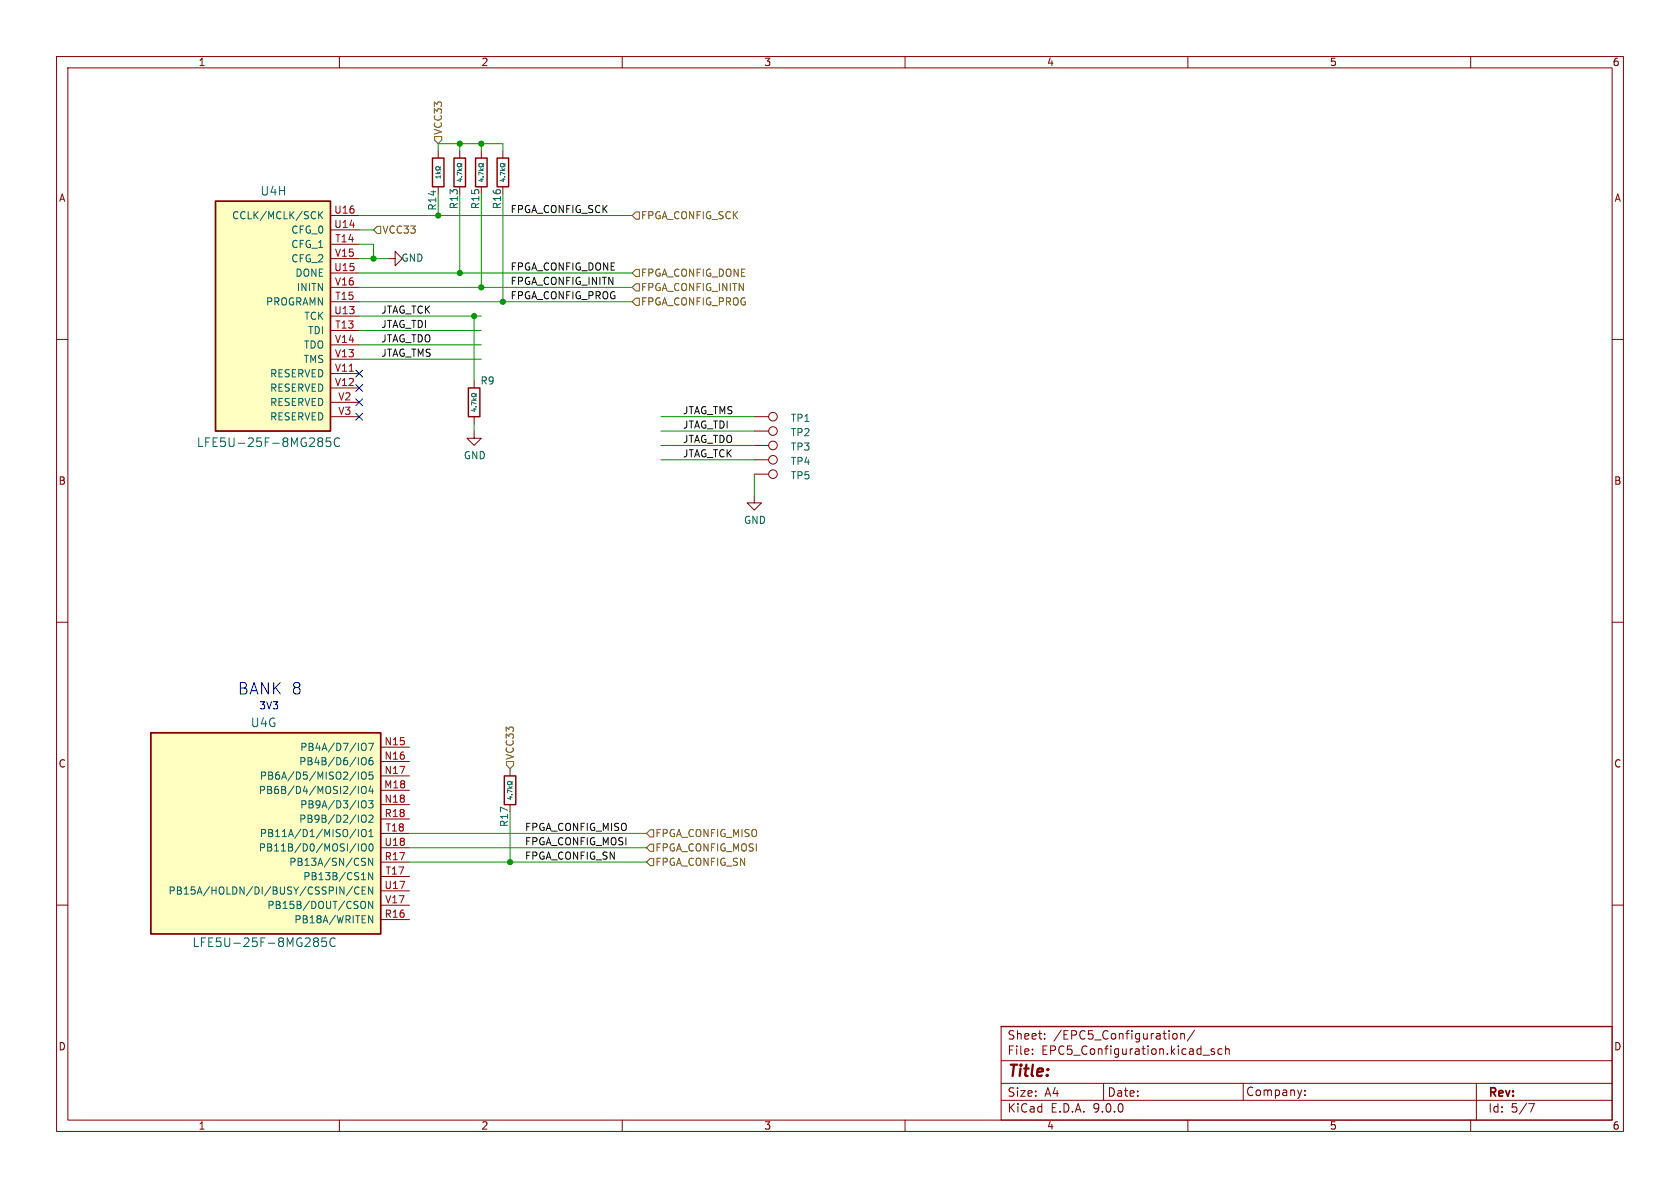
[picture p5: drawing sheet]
<svg xmlns="http://www.w3.org/2000/svg" width="297mm" height="210mm" viewBox="0 0 297 210" stroke-linecap="round" stroke-linejoin="round" font-family="sans-serif">
<g fill="none" stroke="#840000" stroke-width=".18">
<path d="M10 10h277v190h-277zM12 12h273v186h-273zM60 10v2M110 10v2M160 10v2M210 10v2M260 10v2M88.9 26.7v1.2M88.9 33v1.3M10 60h2M83.8 76.2v1.3h1.3l-1.3 1.2-1.3-1.2h1.3M133.3 76.2h2.6"/>
<path d="M133.3 78.7h2.6M285 60h2M133.3 87.6v1.3h1.3l-1.3 1.3-1.2-1.3h1.2M133.3 83.8h2.6M10 110h2M285 110h2M10 160h2M285 160h2M60 198v2M110 198v2M160 198v2M177 181.4h108v16.6h-108z"/>
<path d="M177 194.5h108M177 191.5h108M177 187.5h108M177 181.5h108M182.5 186.3v.1M182.5 185.5v.1M184.7 183.6v.1M184.7 182.8v.1M195.1 191.5v3M207.5 182.8l.3-.1 .3 .3v.4l-.3 .3-.3-.1-.2-.2v-.4zM208.7 182.8l.3-.1 .3 .1 .1 .9M208.7 182.7v1"/>
<path d="M210 198v2M211.2 182.1l-1.3 2M212.7 186.5h1.1M214.7 185.5l-.4-.1-.2 .2 .1 .2 .5 .2v.3h-.6M216 185.5l-.4-.1-.3 .3v.4l.2 .2h.5M216.7 185.5l.2-.1 .3 .1 .1 .9M216.7 184.9v1.5M219.8 191.5v3M230.7 193.5v.2M230.7 192.7v.2M260 198v2M261 191.5v6.5"/>
<path d="M270.2 195.1h1l-.6 1.5"/>
<circle cx="136.7" cy="76.2" r=".76"/>
<circle cx="136.7" cy="78.7" r=".76"/>
<circle cx="136.7" cy="83.8" r=".76"/>
</g>
<path d="M87.9 27.9h2v5.1h-2z" fill="none" stroke="#840000" stroke-width=".25"/>
<path d="M88.5 30.1h.8M88.7 31.7h.6M88.7 29.8l.3 .3M89 31.6v.5l-.6-.2M89.2 31.3h.1M89.3 28.9v.2h-.2a.34 .34 0 0 0-.5-.2 .34 .34 0 0 0-.1 .5l.4 .1 .4-.2v.2M89.3 30.8l-.8-.4v.6M89.3 29.8l-.3 .2" fill="none" stroke="#006464" stroke-width=".18"/>
<path d="M38.1 35.6h20.3v40.6h-20.3z" fill="#ffffc2"/>
<path d="M38.1 35.6h20.3v40.6h-20.3z" fill="none" stroke="#840000" stroke-width=".3"/>
<g fill="none" stroke="#840000" stroke-width=".18">
<path d="M58.4 38.1h5.1M77.5 26.7v1.2M77.5 33v1.3M81.3 26.7v1.2M81.3 33v1.3M85.1 26.7v1.2M85.1 33v1.3M58.4 40.6h5.1M58.4 43.2h5.1M58.4 45.7h5.1M58.4 48.3h5.1M58.4 50.8h5.1"/>
<path d="M58.4 53.3h5.1M58.4 55.9h5.1M58.4 58.4h5.1M68.6 45.7h1.2v-1.2l1.3 1.2-1.3 1.3v-1.3M58.4 61h5.1M58.4 63.5h5.1M58.4 66h5.1M58.4 68.6h5.1M58.4 71.1h5.1M58.4 73.7h5.1M83.8 67.3v1.3M83.8 73.7v1.2"/>
</g>
<g fill="none" stroke="#006464" stroke-width=".18">
<path d="M56.3 37.4v1.3M56.5 38l.6 .7M57.1 37.4l-.8 .7M77 30.7h.8M77.3 30.4l.3 .3M77.8 29.5v.2h-.1a.34 .34 0 0 0-.5-.2 .34 .34 0 0 0-.1 .5l.4 .1 .3-.2v.2M77.8 31.3h-.8l.3 .2M77.8 31v.5M77.8 30.4l-.3 .2M80.8 30.1h.8M81.1 31.7h.5M81.1 29.8l.3 .3"/>
<path d="M81.4 31.6v.5l-.6-.2M81.6 31.3h.1M81.6 28.9v.2h-.1a.34 .34 0 0 0-.5-.2 .34 .34 0 0 0-.1 .5l.4 .1 .3-.2v.2M81.6 30.8l-.8-.4v.6M81.6 29.8l-.3 .2M84.7 30.1h.8M84.9 31.7h.6M84.9 29.8l.3 .3M85.2 31.6v.5l-.6-.2M85.4 31.3h.1M85.5 28.9v.2h-.2a.34 .34 0 0 0-.5-.2 .34 .34 0 0 0-.1 .5l.4 .1 .4-.2v.2M85.5 30.8l-.8-.4v.6"/>
<path d="M85.5 29.8l-.4 .2M56.5 77.4l.4 .1 .2 .2-.3 .4M56.5 78.1h.3M56.8 78.1l.2 .1 .1 .4-.2 .3h-.4M58.4 77.4h-.7l-.1 .7 .3-.1 .5 .1 .1 .2-.1 .5-.2 .1-.6-.1M60 77.6a.61 .61 0 0 0-.7-.1 .61 .61 0 0 0-.2 .8 .57 .57 0 0 0 .3 .6 .57 .57 0 0 0 .6-.1M83.4 70.8h.8M83.6 72.3h.6M83.6 70.5l.4 .3M83.9 72.2v.5l-.6-.2M84.1 71.9h.1M84.2 69.5v.2h-.2a.34 .34 0 0 0-.4-.1 .34 .34 0 0 0-.2 .4l.4 .1 .4-.1v.1"/>
<path d="M84.2 71.4l-.8-.3v.5M84.2 70.5l-.3 .2"/>
</g>
<path d="M76.5 27.9h2v5.1h-2zM80.3 27.9h2v5.1h-2zM84.1 27.9h2v5.1h-2zM82.8 68.6h2v5.1h-2z" fill="none" stroke="#840000" stroke-width=".25"/>
<path d="M26.7 129.5h40.6v35.6h-40.6z" fill="#ffffc2"/>
<path d="M26.7 129.5h40.6v35.6h-40.6z" fill="none" stroke="#840000" stroke-width=".3"/>
<g fill="none" stroke="#840000" stroke-width=".18">
<path d="M133.3 73.7h2.6M133.3 81.3h2.6M67.3 132.1h5.1M67.3 134.6h5.1M67.3 137.2h5.1M67.3 139.7h5.1M90.2 135.9v1.3M67.3 142.2h5.1M67.3 144.8h5.1M67.3 147.3h5.1M67.3 149.9h5.1M67.3 152.4h5.1"/>
<path d="M67.3 154.9h5.1M67.3 157.5h5.1M90.2 142.2v1.3M67.3 160h5.1M67.3 162.6h5.1"/>
<circle cx="136.7" cy="73.7" r=".76"/>
<circle cx="136.7" cy="81.3" r=".76"/>
</g>
<g fill="none" stroke="#006464" stroke-width=".18">
<path d="M62.9 138.9l-1.1 1.7M63.4 136.5v1.2M63.4 139v1.3M63.9 134.4a.42 .42 0 0 1 .4-.5 .42 .42 0 0 1 .4 .5v.4a.42 .42 0 0 1-.4 .4 .42 .42 0 0 1-.4-.4M64 136.7l.2-.2a.43 .43 0 0 1 .5 .4v.4a.42 .42 0 0 1-.4 .5 .42 .42 0 0 1-.4-.5zM64 139.2l.2-.2a.43 .43 0 0 1 .5 .4v.5a.42 .42 0 0 1-.4 .4 .42 .42 0 0 1-.4-.4zM64.1 131.5l.1-.1a.43 .43 0 0 1 .5 .4v.4a.42 .42 0 0 1-.2 .4 .42 .42 0 0 1-.4 0M65.2 131.4h.8l-.5 1.3M65.5 138.9l-.3 1h.8M65.8 133.9l-.3 .1a.86 .86 0 0 0 0 1.2l.4-.1 .1-.4-.3-.3h-.2l-.3 .3M65.8 139.4v.9M65.9 136.5h-.6l-.1 .6 .2-.1h.4l.2 .2-.1 .4-.2 .1-.5-.1"/>
<path d="M89.7 139.3h.8M90 139l.3 .3M90.5 138.1v.2h-.1a.34 .34 0 0 0-.5-.2 .34 .34 0 0 0-.1 .5l.4 .1 .3-.2v.2M90.5 140l-.8-.4v.6M90.5 139l-.3 .3M62.3 156.7l-1.1 1.7M62.9 146.6l-1.1 1.6M62.9 149.1l-1.1 1.6M63.4 146.6v1.3M63.4 149.2v1.2M63.5 156.9a.6 .6 0 0 0-.9 .4 .6 .6 0 0 0 .6 .8l.3-.2M63.9 144.5a.42 .42 0 0 1 .4-.4 .42 .42 0 0 1 .4 .4v.4a.42 .42 0 0 1-.4 .5 .42 .42 0 0 1-.4-.5"/>
<path d="M64 146.8l.2-.2a.43 .43 0 0 1 .5 .5v.4a.42 .42 0 0 1-.4 .4 .42 .42 0 0 1-.4-.4zM64 149.4l.2-.2a.43 .43 0 0 1 .5 .4v.4a.42 .42 0 0 1-.4 .5 .42 .42 0 0 1-.4-.5zM64 157.4h.4M64.1 159.3a.43 .43 0 0 1 .5 .5v.4a.43 .43 0 0 1-.5 .4M64.1 141.6l.1-.1a.43 .43 0 0 1 .5 .5v.4a.42 .42 0 0 1-.2 .4 .42 .42 0 0 1-.4 0M64.1 152.3l.4 .1 .1 .3-.2 .3h-.3M64.1 151.7l.5 .1M64.6 156.8h-.6v1.3h.6M65.2 141.5h.8l-.5 .5 .4 .2v.5l-.2 .1-.5-.1M65.2 144.2l.5-.1 .3 .4-.8 .9h.8M65.2 147.9h.8M65.2 147l.4-.4v1.3"/>
<path d="M65.3 149.3l.2-.1a.68 .68 0 0 1 .5 .6 .68 .68 0 0 1-.5 .6l-.2-.1-.1-.3zM65.9 151.7v1.3l-.7-1.3v1.3M65.9 154.2v1.3l-.7-1.3v1.3M65.9 156.8v1.3l-.7-1.3v1.3M65.9 159.3v1.3l-.7-1.3v1.3M90 140.9h.5M90.3 140.8v.5l-.6-.2M90.5 140.5h.1M55.7 165.8l.4 .1 .2 .2-.3 .4M55.7 166.5h.3M56 166.5l.2 .1 .1 .4-.2 .2-.4 .1M57.7 165.8h-.8v.7l.2-.1 .5 .1 .1 .2v.5l-.2 .1-.6-.1"/>
<path d="M59.3 165.9a.61 .61 0 0 0-.8 0 .61 .61 0 0 0-.2 .8 .57 .57 0 0 0 .3 .6 .57 .57 0 0 0 .7-.1M65.2 161.9l.7 1.2v-1.2"/>
</g>
<path d="M89.2 137.2h2v5h-2z" fill="none" stroke="#840000" stroke-width=".25"/>
<path d="M76.8 24.1h1.3v.7l-.6 .6-.7-.6zM112.4 37.5h.6v1.2h-.6l-.6-.6zM66.7 40h.6v1.3h-.6l-.7-.7zM111.8 53.3l.6-.6h.6v1.3h-.6zM111.8 48.3l.6-.7h.6v1.3h-.6zM112.4 50.2h.6v1.2h-.6l-.6-.6zM89.5 134.6h1.3v.7l-.6 .6-.7-.6zM114.9 149.2h.7v1.3h-.7l-.6-.6zM114.9 151.8h.7v1.2h-.7l-.6-.6zM114.9 146.7h.7v1.3h-.7l-.6-.7z" fill="none" stroke="#725600" stroke-width=".18"/>
<g fill="none" stroke="#009600" stroke-width=".18">
<path d="M63.5 38.1h48.3M77.5 26.7v-1.3h11.4v1.3M77.5 34.3v3.8M81.3 25.4v1.3M81.3 34.3v14M85.1 25.4v1.3M85.1 34.3v16.5M88.9 34.3v19M63.5 48.3h48.3M63.5 53.3h48.3M63.5 50.8h48.3M63.5 45.7h5.1"/>
<path d="M63.5 43.2h2.5v2.5M63.5 55.9h21.6M63.5 58.4h21.6M63.5 40.6h2.5M83.8 55.9v11.4M63.5 61h21.6M63.5 63.5h21.6M83.8 74.9v1.3M116.8 73.7h16.5M116.8 78.7h16.5M116.8 76.2h16.5M116.8 81.3h16.5"/>
<path d="M133.3 83.8v3.8M72.4 152.4h41.9M72.4 147.3h41.9M72.4 149.9h41.9M90.2 143.5v8.9"/>
</g>
<path d="M62.9 73.1l1.2 1.2M62.9 68l1.2 1.2M62.9 70.5l1.2 1.2M62.9 65.4l1.2 1.2M64.1 73.1l-1.2 1.2M64.1 68l-1.2 1.2M64.1 70.5l-1.2 1.2M64.1 65.4l-1.2 1.2" fill="none" stroke="#000084" stroke-width=".18"/>
<g fill="#009600" stroke="#009600" stroke-width=".18">
<circle cx="81.3" cy="25.4" r=".46"/>
<circle cx="85.1" cy="50.8" r=".46"/>
<circle cx="81.3" cy="48.3" r=".46"/>
<circle cx="88.9" cy="53.3" r=".46"/>
<circle cx="85.1" cy="25.4" r=".46"/>
<circle cx="90.2" cy="152.4" r=".46"/>
<circle cx="77.5" cy="38.1" r=".46"/>
<circle cx="66" cy="45.7" r=".46"/>
<circle cx="83.8" cy="55.9" r=".46"/>
</g>
<text font-size="2.8" fill="#0000c2" x="41.9" y="122.9">BANK 8</text>
<text font-size="2.8" fill="#840000" x="178" y="190.9">Title:</text>
<g font-size="2.1" fill="#006464">
<text x="45.9" y="34.8">U4H</text>
<text x="34.7" y="79.2">LFE5U-25F-8MG285C</text>
<text x="44.2" y="128.8">U4G</text>
<text x="33.9" y="167.6">LFE5U-25F-8MG285C</text>
</g>
<g font-size="2.1" fill="#840000">
<text x="178" y="184">Sheet:</text>
<text x="186.2" y="184">/EPC5_Configuration/</text>
<text x="178" y="186.7">File:</text>
<text x="184.1" y="186.7">EPC5_Configuration.kicad_sch</text>
<text x="178" y="196.9">KiCad</text>
<text x="178" y="194.1">Size:</text>
<text x="184.7" y="194.1">A4</text>
<text x="185.7" y="196.9">E.D.A.</text>
<text x="193.3" y="196.9">9.0.0</text>
<text x="195.7" y="194.1">Date:</text>
<text x="220.2" y="194">Company:</text>
<text x="263" y="194.3">Rev:</text>
<text x="263" y="196.9">Id:</text>
<text x="267.1" y="196.9">5/7</text>
</g>
<g font-size="1.8" fill="#840000">
<text x="35" y="11.9">1</text>
<text x="85" y="11.9">2</text>
<text x="135" y="11.9">3</text>
<text x="185" y="11.9">4</text>
<text x="235" y="11.9">5</text>
<text x="285" y="11.9">6</text>
<text x="10.3" y="35.9">A</text>
<text x="285.3" y="35.9">A</text>
<text x="10.3" y="85.9">B</text>
<text x="285.3" y="85.9">B</text>
<text x="10.3" y="135.9">C</text>
<text x="285.3" y="135.9">C</text>
<text x="10.3" y="185.9">D</text>
<text x="285.3" y="185.9">D</text>
<text x="35" y="199.9">1</text>
<text x="85" y="199.9">2</text>
<text x="135" y="199.9">3</text>
<text x="185" y="199.9">4</text>
<text x="235" y="199.9">5</text>
<text x="285" y="199.9">6</text>
</g>
<g font-size="1.8" fill="#725600">
<text x="78.3" y="23.9" transform="rotate(-90 78.3 23.9)">VCC33</text>
<text x="67.5" y="41.5">VCC33</text>
<text x="113.2" y="39">FPGA_CONFIG_SCK</text>
<text x="113.2" y="49.1">FPGA_CONFIG_DONE</text>
<text x="113.2" y="51.7">FPGA_CONFIG_INITN</text>
<text x="113.2" y="54.2">FPGA_CONFIG_PROG</text>
<text x="91" y="134.4" transform="rotate(-90 91 134.4)">VCC33</text>
<text x="115.8" y="148.2">FPGA_CONFIG_MISO</text>
<text x="115.8" y="150.7">FPGA_CONFIG_MOSI</text>
<text x="115.8" y="153.3">FPGA_CONFIG_SN</text>
</g>
<g font-size="1.8" fill="#006464">
<text x="40.9" y="39">CCLK/MCLK/SCK</text>
<text x="51.4" y="41.5">CFG_0</text>
<text x="77.3" y="37.3" transform="rotate(-90 77.3 37.3)">R14</text>
<text x="81.1" y="37.1" transform="rotate(-90 81.1 37.1)">R13</text>
<text x="84.9" y="37.1" transform="rotate(-90 84.9 37.1)">R15</text>
<text x="88.7" y="37.1" transform="rotate(-90 88.7 37.1)">R16</text>
<text x="51.4" y="44">CFG_1</text>
<text x="51.4" y="46.6">CFG_2</text>
<text x="70.9" y="46.5">GND</text>
<text x="52.1" y="49.1">DONE</text>
<text x="52.4" y="51.7">INITN</text>
<text x="46.9" y="54.2">PROGRAMN</text>
<text x="53.7" y="56.7">TCK</text>
<text x="54.4" y="59.3">TDI</text>
<text x="53.6" y="64.4">TMS</text>
<text x="53.6" y="61.8">TDO</text>
<text x="47.6" y="66.9">RESERVED</text>
<text x="47.6" y="69.4">RESERVED</text>
<text x="47.6" y="72">RESERVED</text>
<text x="84.8" y="68.2">R9</text>
<text x="47.6" y="74.5">RESERVED</text>
<text x="139.7" y="77.3">TP2</text>
<text x="139.7" y="74.8">TP1</text>
<text x="81.9" y="81.4">GND</text>
<text x="139.7" y="79.9">TP3</text>
<text x="139.7" y="82.4">TP4</text>
<text x="139.7" y="84.9">TP5</text>
<text x="131.4" y="92.8">GND</text>
<text x="52.8" y="135.5">PB4B/D6/IO6</text>
<text x="53" y="132.9">PB4A/D7/IO7</text>
<text x="45.6" y="140.6">PB6B/D4/MOSI2/IO4</text>
<text x="45.8" y="138">PB6A/D5/MISO2/IO5</text>
<text x="53" y="143.1">PB9A/D3/IO3</text>
<text x="45.8" y="148.2">PB11A/D1/MISO/IO1</text>
<text x="52.8" y="145.6">PB9B/D2/IO2</text>
<text x="90" y="146.3" transform="rotate(-90 90 146.3)">R17</text>
<text x="45.6" y="150.7">PB11B/D0/MOSI/IO0</text>
<text x="51" y="153.3">PB13A/SN/CSN</text>
<text x="53.5" y="155.8">PB13B/CS1N</text>
<text x="29.7" y="158.3">PB15A/HOLDN/DI/BUSY/CSSPIN/CEN</text>
<text x="47.2" y="160.9">PB15B/DOUT/CSON</text>
<text x="51.9" y="163.4">PB18A/WRITEN</text>
</g>
<g font-size="1.8" fill="#a90000">
<text x="59" y="37.8">U16</text>
<text x="59" y="40.4">U14</text>
<text x="59.1" y="45.5">V15</text>
<text x="59.2" y="42.9">T14</text>
<text x="59" y="48">U15</text>
<text x="59.1" y="50.5">V16</text>
<text x="59.2" y="53.1">T15</text>
<text x="59" y="55.6">U13</text>
<text x="59.2" y="58.2">T13</text>
<text x="59.1" y="60.7">V14</text>
<text x="59.1" y="63.2">V13</text>
<text x="59.1" y="65.8">V11</text>
<text x="59.1" y="68.3">V12</text>
<text x="59.7" y="70.9">V2</text>
<text x="59.7" y="73.4">V3</text>
<text x="67.9" y="131.8">N15</text>
<text x="67.9" y="134.4">N16</text>
<text x="67.9" y="136.9">N17</text>
<text x="67.8" y="139.4">M18</text>
<text x="67.9" y="142">N18</text>
<text x="67.9" y="149.6">U18</text>
<text x="67.9" y="144.5">R18</text>
<text x="68.1" y="147.1">T18</text>
<text x="67.9" y="152.1">R17</text>
<text x="68.1" y="154.7">T17</text>
<text x="67.9" y="157.2">U17</text>
<text x="68" y="159.8">V17</text>
<text x="67.9" y="162.3">R16</text>
</g>
<g font-size="1.8" fill="#0f0f0f">
<text x="90.2" y="37.8">FPGA_CONFIG_SCK</text>
<text x="90.2" y="47.9">FPGA_CONFIG_DONE</text>
<text x="90.2" y="50.5">FPGA_CONFIG_INITN</text>
<text x="90.2" y="53">FPGA_CONFIG_PROG</text>
<text x="67.3" y="55.5">JTAG_TCK</text>
<text x="67.3" y="58.1">JTAG_TDI</text>
<text x="67.3" y="63.2">JTAG_TMS</text>
<text x="67.3" y="60.6">JTAG_TDO</text>
<text x="120.6" y="75.9">JTAG_TDI</text>
<text x="120.6" y="73.3">JTAG_TMS</text>
<text x="120.6" y="78.4">JTAG_TDO</text>
<text x="120.6" y="80.9">JTAG_TCK</text>
<text x="92.7" y="147">FPGA_CONFIG_MISO</text>
<text x="92.7" y="149.5">FPGA_CONFIG_MOSI</text>
<text x="92.7" y="152.1">FPGA_CONFIG_SN</text>
</g>
<text font-size="1.8" fill="#0000c2" x="45.7" y="125.5">3V3</text>
</svg>
